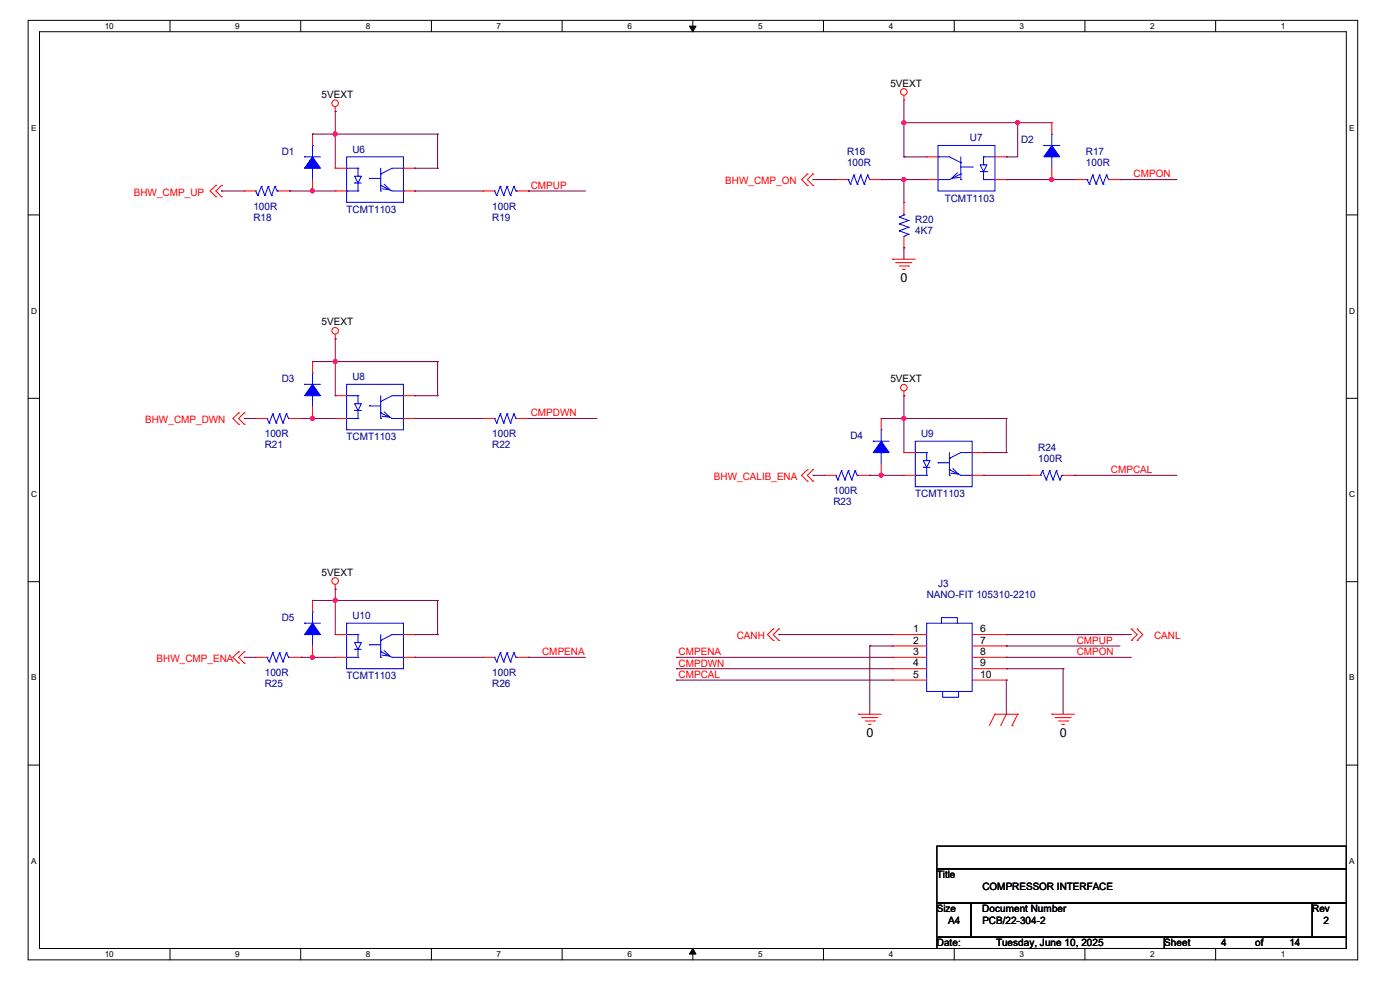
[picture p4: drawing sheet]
<svg xmlns="http://www.w3.org/2000/svg" width="297mm" height="210mm" viewBox="0 0 297 210" stroke-linecap="round" stroke-linejoin="round" font-family="sans-serif">
<path d="M6 4.3h282v199.3h-282zM8.4 6.7h277.2v194.5h-277.2z" fill="none" stroke="#000" stroke-width=".21"/>
<g fill="#fff">
<path d="M22.2 4.6h1.9v1.9h-1.9z"/>
<path d="M22.2 201.5h1.9v1.9h-1.9z"/>
</g>
<path d="M36.1 4.3v2.4M36.1 201.2v2.4" fill="none" stroke="#000" stroke-width=".21"/>
<g fill="#fff">
<path d="M49.9 4.6h.9v1.9h-.9z"/>
<path d="M49.9 201.5h.9v1.9h-.9z"/>
</g>
<path d="M63.8 4.3v2.4M63.8 201.2v2.4" fill="none" stroke="#000" stroke-width=".21"/>
<g fill="#fff">
<path d="M77.6 4.6h1v1.9h-1z"/>
<path d="M77.6 201.5h1v1.9h-1z"/>
</g>
<path d="M91.5 4.3v2.4M91.5 201.2v2.4" fill="none" stroke="#000" stroke-width=".21"/>
<g fill="#fff">
<path d="M105.4 4.6h.9v1.9h-.9z"/>
<path d="M105.4 201.5h.9v1.9h-.9z"/>
</g>
<path d="M119.3 4.3v2.4M119.3 201.2v2.4" fill="none" stroke="#000" stroke-width=".21"/>
<g fill="#fff">
<path d="M133.1 4.6h.9v1.9h-.9z"/>
<path d="M133.1 201.5h.9v1.9h-.9z"/>
</g>
<path d="M147 4.3v2.4M147 201.2v2.4" fill="none" stroke="#000" stroke-width=".21"/>
<path d="M146.3 5.5h1.4l-.7 1.2zM147 201.2l.7 1.2h-1.4z" fill="#000" stroke="#000" stroke-width=".21"/>
<g fill="#fff">
<path d="M160.8 4.6h1v1.9h-1z"/>
<path d="M160.8 201.5h1v1.9h-1z"/>
</g>
<path d="M174.7 4.3v2.4M174.7 201.2v2.4" fill="none" stroke="#000" stroke-width=".21"/>
<g fill="#fff">
<path d="M188.6 4.6h.9v1.9h-.9z"/>
<path d="M188.6 201.5h.9v1.9h-.9z"/>
</g>
<path d="M202.4 4.3v2.4M202.4 201.2v2.4" fill="none" stroke="#000" stroke-width=".21"/>
<g fill="#fff">
<path d="M216.3 4.6h.9v1.9h-.9z"/>
<path d="M216.3 201.5h.9v1.9h-.9z"/>
</g>
<path d="M230.2 4.3v2.4M230.2 201.2v2.4" fill="none" stroke="#000" stroke-width=".21"/>
<g fill="#fff">
<path d="M244 4.6h.9v1.9h-.9z"/>
<path d="M244 201.5h.9v1.9h-.9z"/>
</g>
<path d="M257.9 4.3v2.4M257.9 201.2v2.4" fill="none" stroke="#000" stroke-width=".21"/>
<g fill="#fff">
<path d="M271.7 4.6h1v1.9h-1z"/>
<path d="M271.7 201.5h1v1.9h-1z"/>
<path d="M6.6 26.2h1.1v1.9h-1.1z"/>
<path d="M286.3 26.2h1.1v1.9h-1.1z"/>
<path d="M6.6 65h1.2v1.9h-1.2z"/>
<path d="M286.3 65h1.2v1.9h-1.2z"/>
</g>
<path d="M6 45.6h2.4M285.6 45.6h2.4" fill="none" stroke="#000" stroke-width=".21"/>
<g fill="#fff">
<path d="M6.6 103.9h1.2v1.9h-1.2z"/>
<path d="M286.3 103.9h1.2v1.9h-1.2z"/>
</g>
<path d="M6 84.5h2.4M285.6 84.5h2.4" fill="none" stroke="#000" stroke-width=".21"/>
<g fill="#fff">
<path d="M6.6 142.8h1.1v1.9h-1.1z"/>
<path d="M286.3 142.8h1.1v1.9h-1.1z"/>
</g>
<path d="M6 123.4h2.4M285.6 123.4h2.4" fill="none" stroke="#000" stroke-width=".21"/>
<g fill="#fff">
<path d="M6.6 181.7h1.1v1.9h-1.1z"/>
<path d="M286.3 181.7h1.1v1.9h-1.1z"/>
</g>
<path d="M6 162.3h2.4M198.8 179.5h86.8v4.8h-86.8zM285.6 162.3h2.4M198.8 184.3h86.8v7.3h-86.8zM198.8 191.6h7.2v7.2h-7.2zM198.8 198.8h48.2v2.4h-48.2zM206 191.6h72.4v7.2h-72.4zM247 198.8h38.6v2.4h-38.6zM278.4 191.6h7.2v7.2h-7.2z" fill="none" stroke="#000" stroke-width=".21"/>
<g fill="none" stroke="#f00" stroke-width=".21">
<path d="M45.8 39.3h.1M45.8 39.3l-1.2 1.2 1.2 1.2M47 39.3h.1M47 39.3l-1.2 1.2 1.2 1.2M66.3 28.4h.1M66.3 28.4v2.5M66.3 38.1v2.4M71.1 23.6h.1M71.1 35.7h.1M71.1 22.6v1M71.1 35.7h2.4M85.6 35.7h2.4"/>
<path d="M88 35.7h.1M171.3 36.9h.1M171.3 39.3h.1M171.3 36.9l-1.2 1.2 1.2 1.2M172.5 36.9h.1M172.5 39.3h.1M172.5 36.9l-1.2 1.2 1.2 1.2M177.3 38.1h.1M177.3 38.1h2.4M184.5 38.1h2.4M186.9 38.1h.1M191.8 21.2h.1"/>
<path d="M191.8 20.2v1M196.6 38.1h.1M196.6 33.3h.1M196.6 38.1h2.4M196.6 33.3h2.4M211.1 38.1h2.4M211.1 33.3h2.4M213.5 33.3h.1M213.5 38.1h.1M223.1 38.1h.1M223.1 26h.1M223.1 26v2.4"/>
<path d="M223.1 35.7v2.4M228 38.1h.1M228 38.1h2.4M235.2 38.1h2.4M237.6 38.1h.1M45.8 41.7h.1M47 41.7h.1M51.8 40.5h.1M51.8 40.5h2.4M59.1 40.5h2.4M61.5 40.5h.1M66.3 40.5h.1"/>
<path d="M71.1 40.5h.1M71.1 40.5h2.4M85.6 40.5h2.4M88 40.5h.1M102.5 40.5h.1M102.5 40.5h2.4M109.7 40.5h2.4M112.1 40.5h.1M189.4 55h.1M189.4 55h4.8M190.1 55.7h.1M190.1 55.7h3.4"/>
<path d="M190.8 56.4h1.9M191.5 57.1h.1M191.5 57.1h.5M191.8 52.6h.1M191.8 42.9h.1M191.8 42.9v2.4M191.8 50.2v2.4M192.7 56.4h.1M66.3 76.7h.1M66.3 76.7v2.4M71.1 71.9h.1M71.1 70.9v1"/>
<path d="M50.6 87.6h.1M50.6 90h.1M50.6 87.6l-1.2 1.2 1.2 1.2M51.8 87.6h.1M51.8 90h.1M51.8 87.6l-1.2 1.2 1.2 1.2M54.2 88.8h.1M54.2 88.8h2.4M61.5 88.8h2.4M63.9 88.8h.1M66.3 88.8h.1M66.3 86.4v2.4"/>
<path d="M71.1 83.9h.1M71.1 88.8h.1M71.1 83.9h2.4M71.1 88.8h2.4M85.6 83.9h2.4M85.6 88.8h2.4M88 88.8h.1M88 83.9h.1M102.5 88.8h.1M102.5 88.8h2.4M109.7 88.8h2.4M112.1 88.8h.1"/>
<path d="M171.3 99.7h.1M171.3 99.7l-1.2 1.1 1.2 1.3M172.5 99.7h.1M172.5 99.7l-1.2 1.1 1.2 1.3M186.9 88.8h.1M186.9 88.8v2.4M186.9 98.4v2.4M191.8 83.9h.1M191.8 96h.1M191.8 83v.9M191.8 96h2.4M206.2 96h2.5"/>
<path d="M208.7 96h.1M171.3 102.1h.1M172.5 102.1h.1M174.9 100.8h.1M174.9 100.8h2.4M182.1 100.8h2.4M184.5 100.8h.1M186.9 100.8h.1M191.8 100.8h.1M191.8 100.8h2.4M206.2 100.8h2.5M208.7 100.8h.1"/>
<path d="M218.3 100.8h.1M218.3 100.8h2.4M225.6 100.8h2.4M228 100.8h.1M50.6 138.3h.1M50.6 138.3l-1.2 1.1 1.2 1.3M51.8 138.3h.1M51.8 138.3l-1.2 1.1 1.2 1.3M54.2 139.4h.1M54.2 139.4h2.4M61.5 139.4h2.4M63.9 139.4h.1"/>
<path d="M66.3 139.4h.1M66.3 127.4h.1M66.3 127.4v2.4M66.3 137v2.4M71.1 125h.1M71.1 134.6h.1M71.1 139.4h.1M71.1 124v1M71.1 139.4h2.4M71.1 134.6h2.4M85.6 139.4h2.4M85.6 134.6h2.4"/>
<path d="M88 139.4h.1M88 134.6h.1M102.5 139.4h.1M102.5 139.4h2.4M109.7 139.4h2.4M112.1 139.4h.1M164 133.4h.1M164 135.8h.1M164 133.4l-1.2 1.2 1.2 1.2M165.2 133.4h.1M165.2 135.8h.1M165.2 133.4l-1.2 1.2 1.2 1.2"/>
<path d="M189.4 137h.1M189.4 134.6h.1M189.4 139.4h.1M189.4 139.4h7.2M189.4 137h7.2M189.4 134.6h7.2M206.2 139.4h7.3M206.2 137h7.3M206.2 134.6h7.3M213.5 134.6h.1M213.5 139.4h.1M213.5 137h.1"/>
<path d="M240 133.4h.1M240 135.8h.1M240 133.4l1.3 1.2-1.3 1.2M241.3 133.4h.1M241.3 135.8h.1M241.3 133.4l1.1 1.2-1.1 1.2M50.6 140.7h.1M51.8 140.7h.1M182.1 151.5h.1M182.1 151.5h4.8M182.8 152.2h.1M182.8 152.2h3.4"/>
<path d="M183.6 153h1.9M184.3 153.7h.1M184.3 153.7h.5M185.5 153h.1M189.4 141.9h.1M189.4 144.3h.1M189.4 141.9h7.2M189.4 144.3h7.2M206.2 141.9h7.3M206.2 144.3h7.3M211.1 151.5h.1M211.1 151.5h4.8"/>
<path d="M211.1 151.5l-1.2 2.4M213.5 151.5h.1M213.5 144.3h.1M213.5 141.9h.1M213.5 151.5l-1.2 2.4M214.7 153.9h.1M215.9 151.5h.1M215.9 151.5l-1.2 2.4M223.1 151.5h.1M223.1 151.5h4.9M223.9 152.2h.1M223.9 152.2h3.3"/>
<path d="M224.6 153h1.9M225.3 153.7h.1M225.3 153.7h.5M226.5 153h.1"/>
<circle cx="191.7" cy="19.5" r=".7"/>
<circle cx="71.1" cy="21.9" r=".7"/>
<circle cx="71.1" cy="70.2" r=".7"/>
<circle cx="191.7" cy="82.2" r=".7"/>
<circle cx="71.1" cy="123.3" r=".7"/>
</g>
<g fill="none" stroke="#00f" stroke-width=".21">
<path d="M55.5 39.5h.1M55.5 39.5l.7 2M55.5 39.5l-.8 2M56.9 39.5h.1M56.9 39.5l.7 2M56.9 39.5l-.7 2M58.3 39.5h.1M58.3 39.5l.5 1M58.3 39.5l-.7 2M64.6 33.3h.1M64.6 33.3h3.4M66.3 35.7h.1"/>
<path d="M66.3 30.9h.1M66.3 30.9v2.4M66.3 35.7v2.4M73.5 33.3h12.1v9.6h-12.1zM73.5 35.7h2.4M75.2 37.4h1.5l-.8 1.4zM75.2 38.8h.1M75.2 38.8h1.5M75.9 37.4h.1M75.9 35.7h.1M75.9 35.7v1.7M75.9 38.8v1.7"/>
<path d="M78.4 37.8h.1M78.4 37.8h2.4M80.8 39.3h.1M80.8 36.9h.1M80.8 35.7v4.8M80.8 39.3l2.4 1.2h2.4M81.5 39.1l1.2 1.2-1.7-.3M85.6 35.7h.1M85.6 35.7h-2.4l-2.4 1.2M106.1 39.5h.1M106.1 39.5l.7 2M106.1 39.5l-.7 2"/>
<path d="M107.6 39.5h.1M107.6 39.5l.7 2M107.6 39.5l-.8 2M109 39.5h.1M109 39.5l.5 1M109 39.5l-.7 2M179.7 38.1h.3M180 38.1h.1M180 38.1l.4 1M180.4 39.1h.1M181.1 37.1h.1M181.1 37.1l-.7 2"/>
<path d="M181.1 37.1l.8 2M181.9 39.1h.1M182.6 37.1h.1M182.6 37.1l-.7 2M182.6 37.1l.7 2M183.3 39.1h.1M184.1 37.1h.1M184.1 37.1l-.8 2M184.1 37.1l.4 1M184.5 38.1h.1M199 30.9h12.1v9.6h-12.1zM199 33.3h.1"/>
<path d="M199 38.1h.1M199 33.3h2.4l2.4 1.2M203.1 36.7l-1.2 1.1 1.7-.2M203.8 38.1h.1M203.8 36.9h.1M203.8 34.5h.1M203.8 36.9l-2.4 1.2h-2.4M203.8 33.3v4.8M203.8 35.4h2.4M206.2 35.4h.1M207.9 35h1.5l-.7 1.4zM207.9 36.4h1.5"/>
<path d="M208.7 38.1h.1M208.7 35h.1M208.7 33.3h.1M208.7 38.1h2.4M208.7 33.3h2.4M208.7 33.3v1.7M208.7 36.4v1.7M209.4 36.4h.1M211.1 38.1h.1M221.4 30.9h.1M221.4 30.9h3.4M223.1 33.3h.1"/>
<path d="M223.1 28.4h.1M223.1 28.4v2.5M223.1 33.3v2.4M230.4 38.1h.2M230.6 38.1h.1M230.6 38.1l.5 1M231.1 39.1h.1M231.8 37.1h.1M231.8 37.1l-.7 2M231.8 37.1l.7 2M232.5 39.1h.1M233.3 37.1h.1"/>
<path d="M233.3 37.1l-.8 2M233.3 37.1l.7 2M234 39.1h.1M234.7 37.1h.1M234.7 37.1l-.7 2M234.7 37.1l.5 1M235.2 38.1h.1M54.2 40.5h.1M54.2 40.5l.5 1M54.7 41.5h.1M56.2 41.5h.1M57.6 41.5h.1"/>
<path d="M58.8 40.5h.1M58.8 40.5h.3M73.5 40.5h.1M73.5 40.5h2.4M75.9 40.5h.1M80.8 40.5h.1M85.6 40.5h.1M104.9 40.5h.1M104.9 40.5l.5 1M105.4 41.5h.1M106.8 41.5h.1M108.3 41.5h.1"/>
<path d="M109.5 40.5h.1M109.5 40.5h.2M190.8 46.1h.1M190.8 47.5h.1M190.8 49h.1M190.8 46.1l1.9 .7M190.8 47.5l1.9 .7M190.8 49l1.9 .7M191.8 50.2h.1M191.8 45.6h.1M191.8 45.6l-1 .5M191.8 45.3v.3"/>
<path d="M192.7 46.8h.1M192.7 48.2h.1M192.7 49.7h.1M192.7 46.8l-1.9 .7M192.7 48.2l-1.9 .8M192.7 49.7l-.9 .5M66.3 79.1h.1M66.3 79.1v2.4M56.6 88.8h.1M56.6 88.8l.5 .9M57.1 89.7h.1M57.9 87.8h.1"/>
<path d="M57.9 87.8l.7 1.9M57.9 87.8l-.8 1.9M58.6 89.7h.1M59.3 87.8h.1M59.3 87.8l.7 1.9M59.3 87.8l-.7 1.9M60 89.7h.1M60.7 87.8h.1M60.7 87.8l.5 1M60.7 87.8l-.7 1.9M61.2 88.8h.1M61.2 88.8h.3"/>
<path d="M64.6 81.5h.1M64.6 81.5h3.4M66.3 83.9h.1M66.3 83.9v2.5M73.5 81.5h12.1v9.7h-12.1zM73.5 88.8h.1M73.5 88.8h2.4M73.5 83.9h2.4M75.2 85.6h1.5l-.8 1.5zM75.2 87.1h.1M75.2 87.1h1.5M75.9 88.8h.1"/>
<path d="M75.9 85.6h.1M75.9 83.9h.1M75.9 83.9v1.7M75.9 87.1v1.7M78.4 86.1h.1M78.4 86.1h2.4M80.8 88.8h.1M80.8 87.6h.1M80.8 85.2h.1M80.8 83.9v4.9M80.8 87.6l2.4 1.2h2.4M81.5 87.3l1.2 1.2-1.7-.2"/>
<path d="M85.6 83.9h.1M85.6 88.8h.1M85.6 83.9h-2.4l-2.4 1.3M104.9 88.8h.1M104.9 88.8l.5 .9M105.4 89.7h.1M106.1 87.8h.1M106.1 87.8l.7 1.9M106.1 87.8l-.7 1.9M106.8 89.7h.1M107.6 87.8h.1M107.6 87.8l.7 1.9"/>
<path d="M107.6 87.8l-.8 1.9M108.3 89.7h.1M109 87.8h.1M109 87.8l.5 1M109 87.8l-.7 1.9M109.5 88.8h.1M109.5 88.8h.2M178.5 99.9h.1M178.5 99.9l.7 1.9M178.5 99.9l-.7 1.9M180 99.9h.1M180 99.9l.7 1.9"/>
<path d="M180 99.9l-.8 1.9M181.4 99.9h.1M181.4 99.9l.5 .9M181.4 99.9l-.7 1.9M185.3 93.6h.1M185.3 93.6h3.3M186.9 96h.1M186.9 91.2h.1M186.9 91.2v2.4M186.9 96v2.4M194.2 93.6h12v9.7h-12zM194.2 96h2.4"/>
<path d="M195.9 97.7h1.4l-.7 1.4zM195.9 99.1h.1M195.9 99.1h1.4M196.6 97.7h.1M196.6 96h.1M196.6 96v1.7M196.6 99.1v1.7M199 98.2h.1M199 98.2h2.4M201.4 99.7h.1M201.4 97.2h.1M201.4 96v4.8"/>
<path d="M201.4 99.7l2.4 1.1h2.4M202.1 99.4l1.3 1.2-1.7-.2M206.2 96h.1M206.2 96h-2.4l-2.4 1.2M221.2 99.9h.1M221.2 99.9l.8 1.9M221.2 99.9l-.5 .9M222.7 99.9h.1M222.7 99.9l.7 1.9M222.7 99.9l-.7 1.9M224.1 99.9h.1M224.1 99.9l.7 1.9"/>
<path d="M224.1 99.9l-.7 1.9M177.3 100.8h.1M177.3 100.8l.5 1M177.8 101.8h.1M179.2 101.8h.1M180.7 101.8h.1M181.9 100.8h.1M181.9 100.8h.2M194.2 100.8h.1M194.2 100.8h2.4M196.6 100.8h.1M201.4 100.8h.1"/>
<path d="M206.2 100.8h.1M220.7 100.8h.1M222 101.8h.1M223.4 101.8h.1M224.8 101.8h.1M225.3 100.8h.1M225.3 100.8h.3M225.3 100.8l-.5 1M56.6 139.4h.1M56.6 139.4l.5 1M57.9 138.5h.1M57.9 138.5l.7 1.9"/>
<path d="M57.9 138.5l-.8 1.9M59.3 138.5h.1M59.3 138.5l.7 1.9M59.3 138.5l-.7 1.9M60.7 138.5h.1M60.7 138.5l.5 .9M60.7 138.5l-.7 1.9M61.2 139.4h.1M61.2 139.4h.3M64.6 132.2h.1M64.6 132.2h3.4M66.3 134.6h.1"/>
<path d="M66.3 129.8h.1M66.3 129.8v2.4M66.3 134.6v2.4M73.5 132.2h12.1v9.7h-12.1zM73.5 139.4h.1M73.5 139.4h2.4M73.5 134.6h2.4M75.2 136.3h1.5l-.8 1.5zM75.2 137.8h.1M75.2 137.8h1.5M75.9 139.4h.1M75.9 136.3h.1"/>
<path d="M75.9 134.6h.1M75.9 134.6v1.7M75.9 137.8v1.6M78.4 136.8h.1M78.4 136.8h2.4M80.8 139.4h.1M80.8 138.3h.1M80.8 135.8h.1M80.8 134.6v4.8M80.8 138.3l2.4 1.1h2.4M81.5 138l1.2 1.2-1.7-.2M85.6 134.6h.1"/>
<path d="M85.6 139.4h.1M85.6 134.6h-2.4l-2.4 1.2M104.9 139.4h.1M104.9 139.4l.5 1M106.1 138.5h.1M106.1 138.5l.7 1.9M106.1 138.5l-.7 1.9M107.6 138.5h.1M107.6 138.5l.7 1.9M107.6 138.5l-.8 1.9M109 138.5h.1M109 138.5l.5 .9"/>
<path d="M109 138.5l-.7 1.9M109.5 139.4h.1M109.5 139.4h.2M196.6 132.2h9.6v14.5h-9.6zM199.7 132.2v-1.2h3.4v1.2M57.1 140.4h.1M58.6 140.4h.1M60 140.4h.1M105.4 140.4h.1M106.8 140.4h.1M108.3 140.4h.1M200 146.7v1.2h3.4v-1.2"/>
</g>
<g fill="#00f" stroke="#00f" stroke-width=".21">
<path d="M186.9 93.6l1.7 2.4h-3.3z" fill-rule="evenodd"/>
<path d="M223.1 30.9l1.7 2.4h-3.4z" fill-rule="evenodd"/>
<path d="M66.3 33.3l1.7 2.4h-3.4z" fill-rule="evenodd"/>
<path d="M66.3 132.2l1.7 2.4h-3.4z" fill-rule="evenodd"/>
<path d="M66.3 81.5l1.7 2.4h-3.4z" fill-rule="evenodd"/>
</g>
<g fill="none" stroke="#800040" stroke-width=".21">
<path d="M66.3 28.4h.1M66.3 28.4h26.5M71.1 23.6h.1M71.1 28.4h.1M71.1 23.6v12.1M88 35.7h.1M88 35.7h4.8M92.8 28.4h.1M92.8 35.7h.1M92.8 28.4v7.3M172.5 38.1h.1M172.5 38.1h4.8"/>
<path d="M186.9 38.1h.1M186.9 38.1h9.7M191.8 26h.1M191.8 33.3h.1M191.8 38.1h.1M191.8 21.2v12.1M191.8 38.1v4.8M191.8 26h31.3M191.8 33.3h4.8M213.5 33.3h.1M213.5 38.1h.1M213.5 38.1h14.5"/>
<path d="M215.9 26h.1M215.9 26v7.3h-2.4M223.1 38.1h.1M237.6 38.1h.1M237.6 38.1h12.1M47 40.5h.1M47 40.5h4.8M61.5 40.5h.1M61.5 40.5h9.6M66.3 40.5h.1M88 40.5h.1M88 40.5h14.5"/>
<path d="M112.1 40.5h.1M112.1 40.5h12.1M191.8 52.6h.1M191.8 52.6v2.4M66.3 76.7h.1M66.3 76.7h26.5M71.1 71.9h.1M71.1 76.7h.1M71.1 71.9v12M92.8 76.7h.1M92.8 76.7v7.2M51.8 88.8h.1"/>
<path d="M51.8 88.8h2.4M63.9 88.8h.1M63.9 88.8h7.2M66.3 88.8h.1M88 83.9h.1M88 88.8h.1M88 83.9h4.8M88 88.8h14.5M92.8 83.9h.1M112.1 88.8h.1M112.1 88.8h14.5M186.9 88.8h.1"/>
<path d="M186.9 88.8h26.6M191.8 83.9h.1M191.8 88.8h.1M191.8 83.9v12.1M208.7 96h.1M208.7 96h4.8M213.5 88.8h.1M213.5 96h.1M213.5 88.8v7.2M172.5 100.8h.1M172.5 100.8h2.4M184.5 100.8h.1"/>
<path d="M184.5 100.8h7.3M186.9 100.8h.1M208.7 100.8h.1M208.7 100.8h9.6M228 100.8h.1M228 100.8h21.7M51.8 139.4h.1M51.8 139.4h2.4M63.9 139.4h.1M63.9 139.4h7.2M66.3 127.4h.1M66.3 139.4h.1"/>
<path d="M66.3 127.4h26.5M71.1 125h.1M71.1 127.4h.1M71.1 125v9.6M88 134.6h.1M88 139.4h.1M88 134.6h4.8M88 139.4h14.5M92.8 127.4h.1M92.8 134.6h.1M92.8 127.4v7.2M112.1 139.4h.1"/>
<path d="M112.1 139.4h12.1M143.5 139.4h.1M143.5 139.4h45.9M165.2 134.6h.1M165.2 134.6h24.2M184.5 137h.1M184.5 137h4.9M184.5 137v14.5M213.5 134.6h.1M213.5 137h.1M213.5 139.4h.1M213.5 134.6h26.5"/>
<path d="M213.5 139.4h26.5M213.5 137h24.1M143.5 141.9h.1M143.5 144.3h.1M143.5 141.9h45.9M143.5 144.3h45.9M213.5 141.9h.1M213.5 144.3h.1M213.5 144.3v7.2M213.5 141.9h12.1M225.6 141.9h.1M225.6 141.9v9.6"/>
</g>
<g fill="#f0f" stroke="#f0f" stroke-width=".21">
<circle cx="215.9" cy="26" r=".44"/>
<circle cx="191.7" cy="38.1" r=".44"/>
<circle cx="223.1" cy="38.1" r=".44"/>
<circle cx="66.3" cy="40.5" r=".44"/>
<circle cx="66.3" cy="88.8" r=".44"/>
<circle cx="191.7" cy="88.8" r=".44"/>
<circle cx="186.9" cy="100.8" r=".44"/>
<circle cx="66.3" cy="139.4" r=".44"/>
<circle cx="71.1" cy="28.4" r=".44"/>
<circle cx="191.7" cy="26" r=".44"/>
<circle cx="71.1" cy="76.7" r=".44"/>
<circle cx="71.1" cy="127.4" r=".44"/>
</g>
<g font-size="2.6">
<text x="191" y="59.8">0</text>
<text x="183.8" y="156.3">0</text>
<text x="224.8" y="156.3">0</text>
</g>
<g font-size="2.2">
<text x="68.2" y="20.8">5VEXT</text>
<text x="188.9" y="18.4">5VEXT</text>
<text x="68.2" y="69">5VEXT</text>
<text x="188.9" y="81.1">5VEXT</text>
<text x="68.2" y="122.1">5VEXT</text>
<text x="193.7" y="136.5">2</text>
<text x="193.7" y="134.1">1</text>
<text x="207.9" y="134.1">6</text>
<text x="207.9" y="136.5">7</text>
<text x="193.7" y="141.3">4</text>
<text x="193.7" y="138.9">3</text>
<text x="193.7" y="143.8">5</text>
<text x="207.9" y="138.9">8</text>
<text x="207.9" y="143.8">10</text>
<text x="207.9" y="141.3">9</text>
<text x="198.8" y="186.3">Title</text>
<text x="208.4" y="188.7">COMPRESSOR INTERFACE</text>
<text x="198.8" y="193.5">Size</text>
<text x="201.2" y="196">A4</text>
<text x="208.4" y="193.5">Document Number</text>
<text x="208.4" y="196">PCB/22-304-2</text>
<text x="278.4" y="193.5">Rev</text>
<text x="280.8" y="196">2</text>
<text x="198.8" y="200.8">Date:</text>
<text x="211.3" y="200.8">Tuesday, June 10, 2025</text>
<text x="247" y="200.8">Sheet</text>
<text x="259.1" y="200.8">4</text>
<text x="266.3" y="200.8">of</text>
<text x="273.6" y="200.8">14</text>
</g>
<g font-size="2.2" fill="#000080">
<text x="205.8" y="30">U7</text>
<text x="59.8" y="32.9">D1</text>
<text x="74.8" y="32.4">U6</text>
<text x="179.7" y="32.9">R16</text>
<text x="179.7" y="35.3">100R</text>
<text x="216.6" y="30.4">D2</text>
<text x="230.4" y="32.9">R17</text>
<text x="230.4" y="35.3">100R</text>
<text x="53.8" y="46.9">R18</text>
<text x="53.8" y="44.4">100R</text>
<text x="73.5" y="45.2">TCMT1103</text>
<text x="104.4" y="46.9">R19</text>
<text x="104.4" y="44.4">100R</text>
<text x="194.2" y="47.3">R20</text>
<text x="200.4" y="42.8">TCMT1103</text>
<text x="194.2" y="49.7">4K7</text>
<text x="59.8" y="81.1">D3</text>
<text x="74.8" y="80.6">U8</text>
<text x="56.2" y="95.1">R21</text>
<text x="56.2" y="92.7">100R</text>
<text x="73.5" y="93.4">TCMT1103</text>
<text x="104.4" y="95.1">R22</text>
<text x="104.4" y="92.7">100R</text>
<text x="180.4" y="93.2">D4</text>
<text x="195.4" y="92.7">U9</text>
<text x="220.3" y="95.6">R24</text>
<text x="220.3" y="98">100R</text>
<text x="176.8" y="107.2">R23</text>
<text x="176.8" y="104.8">100R</text>
<text x="194.2" y="105.5">TCMT1103</text>
<text x="199" y="124.5">J3</text>
<text x="59.8" y="131.8">D5</text>
<text x="74.8" y="131.3">U10</text>
<text x="196.6" y="127">NANO-FIT 105310-2210</text>
<text x="56.2" y="143.4">100R</text>
<text x="104.4" y="143.4">100R</text>
<text x="56.2" y="145.8">R25</text>
<text x="73.5" y="144.1">TCMT1103</text>
<text x="104.4" y="145.8">R26</text>
</g>
<g font-size="2.2" fill="#f00">
<text x="28.4" y="41.5">BHW_CMP_UP</text>
<text x="112.6" y="40">CMPUP</text>
<text x="153.9" y="39.1">BHW_CMP_ON</text>
<text x="240.5" y="37.6">CMPON</text>
<text x="30.8" y="89.8">BHW_CMP_DWN</text>
<text x="112.6" y="88.3">CMPDWN</text>
<text x="151.5" y="101.9">BHW_CALIB_ENA</text>
<text x="235.7" y="100.4">CMPCAL</text>
<text x="156.3" y="135.6">CANH</text>
<text x="228.4" y="136.6">CMPUP</text>
<text x="244.9" y="135.6">CANL</text>
<text x="33.2" y="140.5">BHW_CMP_ENA</text>
<text x="115" y="139">CMPENA</text>
<text x="144" y="139">CMPENA</text>
<text x="144" y="141.4">CMPDWN</text>
<text x="144" y="143.8">CMPCAL</text>
<text x="228.4" y="139">CMPON</text>
</g>
<g font-size="1.7">
<text x="22.2" y="6.1">10</text>
<text x="49.9" y="6.1">9</text>
<text x="77.6" y="6.1">8</text>
<text x="105.4" y="6.1">7</text>
<text x="133.1" y="6.1">6</text>
<text x="160.8" y="6.1">5</text>
<text x="188.6" y="6.1">4</text>
<text x="216.3" y="6.1">3</text>
<text x="244" y="6.1">2</text>
<text x="271.7" y="6.1">1</text>
<text x="6.6" y="27.7">E</text>
<text x="286.3" y="27.7">E</text>
<text x="6.6" y="66.5">D</text>
<text x="286.3" y="66.5">D</text>
<text x="6.6" y="105.5">C</text>
<text x="286.3" y="105.5">C</text>
<text x="6.6" y="144.4">B</text>
<text x="286.3" y="144.4">B</text>
<text x="6.6" y="183.3">A</text>
<text x="286.3" y="183.3">A</text>
<text x="22.2" y="203">10</text>
<text x="49.9" y="203">9</text>
<text x="77.6" y="203">8</text>
<text x="105.4" y="203">7</text>
<text x="133.1" y="203">6</text>
<text x="160.8" y="203">5</text>
<text x="188.6" y="203">4</text>
<text x="216.3" y="203">3</text>
<text x="244" y="203">2</text>
<text x="271.7" y="203">1</text>
</g>
</svg>
